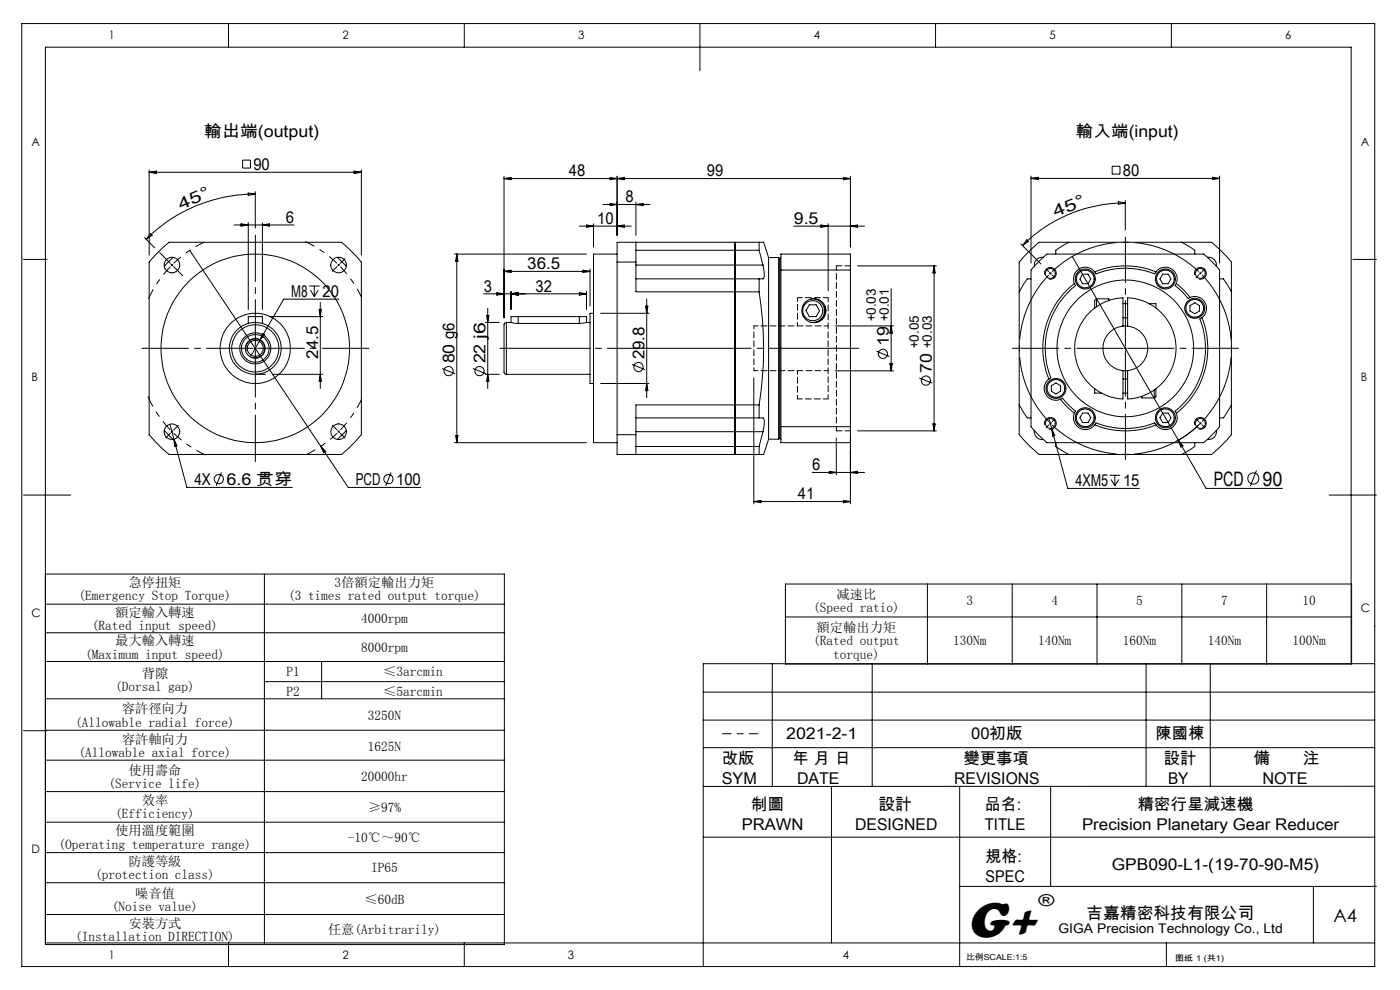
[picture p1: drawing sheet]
<svg xmlns="http://www.w3.org/2000/svg" width="297mm" height="210mm" viewBox="0 0 297 210" stroke-linecap="round" stroke-linejoin="round" font-family="sans-serif">
<g fill="none" stroke="#000" stroke-width=".21">
<path d="M4.6 5h287v200h-287zM48.5 5v5M98.5 5v5M148.5 5v10M198.5 5v5M248.5 5v5M31.6 36v18.1M31.6 36.5h45.1M31.6 36.5l1.6-.2v.5zM51.5 34h1.6v1.7h-1.6zM75.1 36.3l1.6 .2-1.6 .3zM76.7 36v18.1"/>
<path d="M106.9 37.9l1.5-.3v.5zM106.9 37.4v30M106.9 37.9h73.5M129.4 37.6l1.5 .3-1.5 .2zM130.9 37.4v12.5M130.9 37.9l1.5-.3v.5zM178.9 37.6l1.5 .3-1.5 .2zM180.4 37.4v15M218.7 37.8h40M218.7 37.4v18.4M218.7 37.8l1.5-.2v.5zM235.9 35.3h1.7v1.6h-1.7z"/>
<path d="M257.2 37.6l1.5 .2-1.5 .3zM258.7 37.4v18.4M5 55h5M30.7 50.4l2.1 2.2M31.9 49.5l.4 .4-1.3 .9zM33.7 53.4l2.2-2h36.6l2.7 2.5 1.5 1.7v36.6l-2.6 2.7-1.6 1.5h-36.6l-2.8-2.5-1.5-1.7v-36.6zM36.3 56l.4 .4M36.7 56l-.4 .4M36.8 54.6l-1.9 1.9M40.3 53.1l27.8 41.6M49.7 47.7h12.7M51.2 47.5l1.5 .2-1.5 .3z"/>
<path d="M52.6 40.9l1.6 .3-1.5 .2zM52.7 47.2v18.4M54.2 41.2a32.6 32.6 0 0 0-23.2 9.6M54.2 40.7v7.7M55.7 47.2v18.4M55.7 47.7l1.4-.2v.5zM71.6 54.6l1.8 1.9M96.4 53.9h28M96.9 53.9v40M96.9 53.9l.3 1.5h-.5zM106.9 57.6l1.5-.3v.5zM106.9 57.6h18.3"/>
<path d="M122.9 48h11M123.7 57.3l1.5 .3-1.5 .2zM124.4 47.7l1.5 .3-1.5 .2zM125.2 57.1v7.8M125.9 47.5v4.9M127.9 43.4h10M129.4 43.1l1.5 .3-1.5 .2zM130.9 48l1.5-.3v.5zM130.9 53.9h-5v40h5M130.9 55.6v36.6M130.9 55.6h4M134.9 42.9v7"/>
<path d="M134.9 43.4l1.5-.3v.5zM134.9 51.4v4.2M134.9 55.6v6.3h26.1M134.9 59.2h26.1M134.9 56.2h27M134.9 53.1h26.1M155.9 51.4v45M161 59.2v2.7M161 53.1l.9 3.1M161 51.4v1.7M161 51.4h1l1.1 3.2M161 51.4h-30.1v4.2"/>
<path d="M161.9 56.2a4.3 4.3 0 0 1 0 2.9l-.9 .1M163.1 54.6v38.6M163.1 54.6h2.1M165.2 54.6v38.6M165.2 54.6l.2 .3M165.4 54.9v38M165.7 57.3v-3.4h14.7v3.4M165.7 54.6l-.3 .3M165.7 57.3h14.7M165.7 57.3v33.2M168.4 48h15M174.2 47.7l1.5 .3-1.5 .2z"/>
<path d="M175.7 47.5v14.2M180.4 48l1.5-.3v.5zM180.4 57.3v33.2M181.9 56.4h16.7M198.2 56.4v35M198.2 56.4l.2 1.5h-.5zM216.6 51.7l4.2 4.3M217.8 50.9l.4 .3-1.3 .9zM218.7 59.2h-.8l-1.7 2.7M220.3 55.5l1.8-1.6h33.2l2.7 2.5 .7 .9v33.2l-2.4 2.6-1 .8h-33.2l-2.2-2-1.2-1.4v-33.2zM221.3 54.6a1.64 1.64 0 0 0-1.9 1.9M221.6 58.3a1.26 1.26 0 0 1 1.1-1.6 1.26 1.26 0 0 1 1.4 1.4 1.26 1.26 0 0 1-1.6 1.1"/>
<path d="M222.6 57.8l.4 .4M223 57.8l-.4 .4M226.7 51.4l-2.7 1.7v.8M226.7 51.4h24M226.7 51.4h-6.2l-2.8 2.5-1.5 1.7v6.3M227.5 54.4l22.5 39M229.7 58.2h1.1l.6 1-.6 1h-1.1l-.6-1zM232.2 57.7a2.5 2.5 0 0 0-3.2-.7 2.5 2.5 0 0 0-1.1 3.1M232.2 57.7a17.2 17.2 0 0 1 13.1 0M232.2 57.7l.2 .3a18 18 0 0 1 12.6 0l.3-.3M237.2 42.8l1.5 .2-1.5 .3zM238.7 43a30.9 30.9 0 0 0-21.8 9.1"/>
<path d="M238.7 42.5v6.3M245.3 57.7a2.5 2.5 0 0 1 3.2-.7 2.5 2.5 0 0 1 1.1 3.1M246.7 58.2h1.1l.6 1-.6 1h-1.1l-.6-1zM250.7 51.4l2.8 1.7v.8M250.7 51.4h6.3l1.7 1.5 2.5 2.7v6.3M253.4 58.3a1.26 1.26 0 0 1 1.1-1.6 1.26 1.26 0 0 1 1.4 1.4 1.26 1.26 0 0 1-1.6 1.1M256.2 54.6a1.62 1.62 0 0 1 1.8 1.9M258.7 59.2h.8l1.7 2.7M287 55h5M52.2 74.4a2 2 0 0 1 1.8-2.5 2 2 0 0 1 2.1 2.2 2 2 0 0 1-2.5 1.7M52.7 68.6v-1.4h3v1.4M54.2 79.4h2.1"/>
<path d="M55.1 72.2l-1.9 3.4M55.7 70.8l.4 .2-1 1.2zM57.1 67.2h11.3M57.8 79.4h10.6M65.6 60.7h2.2M65.9 61.6l.8 1.3M66.7 60.7v2.2M67.5 61.6l-.8 1.3M67.7 65.6h.5l-.3 1.6zM67.9 64.2v18.2M67.9 79.4l.3 1.5h-.5zM71.9 63.5h-11.7l-5.1 8.7"/>
<path d="M93.8 78.2l2.8 1.1M100.3 78.2l2.8 1.1M102.6 62.3h21.8M103 79.4h2.9M103 68.4h2.9M103.2 66.9h.5l-.2 1.5zM103.5 79.4l.2 1.5h-.5zM103.5 65.4v17M105.4 62.1l1.5 .2-1.5 .3zM107.4 68.4l-.3 .1-.2 .3v10.2l.2 .3 .3 .1M107.4 68.4v11M107.4 79.4h17.8"/>
<path d="M108.4 61.8v3.8M108.4 62.3l1.5-.2v.5zM108.4 68.4l1.5 .2M109.9 67.2h-1.5v1.2h-1M109.9 67.2h13M109.9 67.2v1.4M109.9 68.6h13M122.9 62.1l1.5 .2-1.5 .3zM122.9 67.2h1.5v1.2h.8M122.9 67.2v1.4M124.4 68.4l-1.5 .2M124.4 61.8v3.8"/>
<path d="M125.9 66.5h-.7v14.8h.7M127.4 66.5h10.3M134.1 77.3l2.7 1.1M136.9 64.9h.5l-.2 1.6zM137.2 63.5v20.8M161 61.9a76 76 0 0 1 0 24M171.7 64.7h1.4l.7 1.2-.7 1.3h-1.4l-.7-1.3zM172 63.4a2.5 2.5 0 0 1 2.9 2.5 2.5 2.5 0 0 1-2.9 2.5M173.7 63.7h.3M175 65a2.92 2.92 0 0 1-1.5 3.3M177.2 69.1h12.3M177.2 78.7h12.3"/>
<path d="M185.9 74.5l2.8 1.1M188.8 77.1h.5l-.2 1.6zM189.1 61.2v17.5M189.1 69.1l.2 1.6h-.5zM216.2 61.9v24M227.9 60.1a17.5 17.5 0 0 0-5.4 20.3M227.9 60.1l.2 .4a17.4 17.4 0 0 0-5.3 19.7l-.3 .2M232.6 63.4l-.4 .3v1.6M232.6 63.4h2.6v.3M232.6 63.4v1.7M238.2 69.2v-6a10.7 10.7 0 0 0-10.2 10.7 10.7 10.7 0 0 0 10.2 10.7v-6M238.2 69.2a4.8 4.8 0 0 0-4.2 4.7 4.8 4.8 0 0 0 4.2 4.7"/>
<path d="M238.2 78.6h1M238.2 69.2h1M238.2 64.4h1M238.2 67.4h1M239.2 69.2a4.8 4.8 0 0 1 4.3 4.7 4.8 4.8 0 0 1-4.3 4.7M239.2 69.2v-6a10.7 10.7 0 0 1 10.3 10.7 10.7 10.7 0 0 1-10.3 10.7v-6M243.8 64.4h1.4v.9M249.6 60.1l1.5 1.4 1.4 1.6M249.6 60.1l-.3 .5 1.5 1.3 1.3 1.4 .4-.2M252.4 64.8l1.1-.6 1 .6v1.2l-1 .6-1.1-.6zM252.5 63.1a2.5 2.5 0 0 1 3.1 1 2.5 2.5 0 0 1-.6 3.3M255 67.4a17.6 17.6 0 0 1-5.4 20.3"/>
<path d="M255 67.4l-.4 .2a17.4 17.4 0 0 1-5.3 19.7l.3 .4M261.2 61.9v24M34.9 91.3l1.9 1.9M36.1 90l.8 3.2M36.9 93.2l2.8 10.2h22.3M36.9 93.2l.6 1.4-.5 .1zM68.1 94.7l5.8 8.7h15.4M68.1 94.7l1 1.1-.4 .3zM73.4 91.3l-1.8 1.9M96.4 93.9h28M96.7 92.4h.5l-.3 1.5zM127.4 81.3h10.3"/>
<path d="M130.9 92.2v4.2h30.1M130.9 92.2h4M134.9 92.2v4.2M134.9 88.6h26.1M134.9 91.6h27M134.9 94.7h26.1M137.2 81.3l.2 1.6h-.5zM159.9 80.1v26.8M161 94.7v1.7M161 88.6h.9a3.5 3.5 0 0 1 0 3M161 85.9v2.7M161 85.9h-26.1v6.3"/>
<path d="M161.9 91.6l-.9 3.1M163.1 93.2l-1.1 3.2h-1M163.1 93.2h2.1M165.4 92.9l-.2 .3M165.4 92.9l.3 .3M165.7 90.5v3.4h14.7v-3.4M165.7 90.5h14.7M175.9 100l1.5 .2-1.5 .3zM177.4 92.9v7.8M180.4 92.9v14M181.9 91.4h16.7M195 80.2l2.8 1.1"/>
<path d="M197.9 89.9h.5l-.2 1.5zM216.2 85.9l1.7 2.7h.8M216.2 85.9v6.3l1.5 1.7 2.8 2.5h6.2M219.4 91.3a1.64 1.64 0 0 0 1.9 1.9M221.6 90.1a1.26 1.26 0 0 1 1.1-1.6 1.26 1.26 0 0 1 1.4 1.4 1.26 1.26 0 0 1-1.6 1.1M222.5 80.4a2.49 2.49 0 0 0-.6 3.2 2.49 2.49 0 0 0 3.1 1.1M222.5 88.6l.6 2.4M223 81.8l1-.6 1 .6v1.2l-1 .6-1-.6zM223.1 91l3.4 12.6h15.2M223.1 91l.7 1.4-.5 .1zM224 93.9v.8l2.7 1.7M225 84.7l1.3 1.6 1.6 1.4"/>
<path d="M225 84.7l.4-.2 1.3 1.4 1.5 1.3-.3 .5M226.7 96.4h24M227.9 87.7a2.5 2.5 0 0 0 1.1 3.1 2.5 2.5 0 0 0 3.2-.7M229.7 87.6h1.1l.6 1-.6 1h-1.1l-.6-1zM232.2 90.1a17.2 17.2 0 0 0 13.1 0M232.2 90.1l.2-.3a18 18 0 0 0 12.6 0l.3 .3M232.2 82.5v.9h1.5M238.2 80.4h1M238.2 83.4h1M242.2 84.1v.3h2.7M244.9 82.7v1.7M245.2 82.5v1.7l-.3 .2"/>
<path d="M246.7 87.6h1.1l.6 1-.6 1h-1.1l-.6-1zM249.6 87.7a2.5 2.5 0 0 1-1.1 3.1 2.5 2.5 0 0 1-3.2-.7M250 93.4l5.9 10.2h16.2M250 93.4l1 1.2-.5 .2zM253.4 90.1a1.26 1.26 0 0 1 1.1-1.6 1.26 1.26 0 0 1 1.4 1.4 1.26 1.26 0 0 1-1.6 1.1M253.5 93.9v.8l-2.8 1.7M254.5 89.9l-.5 .5a19.8 19.8 0 0 1-4.4 3.2M258 91.3a1.62 1.62 0 0 1-1.8 1.9M261.2 85.9l-1.7 2.7h-.8M261.2 85.9v6.3l-2.5 2.7-1.7 1.5h-6.3M266.6 99.8l-1.4 3.4M5 105h10"/>
<path d="M47 100.2l-1.1 2.8M83 100.2l-1.2 2.8M159.9 106.4h20.5M159.9 106.4l1.5-.3v.5zM172.3 100.2h11.1M178.9 106.1l1.5 .3-1.5 .2zM180.4 100.2l1.5-.2v.5zM235.4 100.8h2.2M235.7 101.7l.8 1.3M236.5 100.8v2.2M237.3 101.7l-.8 1.3M282 105h10"/>
<path d="M9.6 128.2h97.4M9.6 134.2h97.4M9.6 121.8h97.4v78.6h-97.4v-190.4h277v130.8M56.1 121.8v78.6M166.6 123.9h120.1v17h-120.1zM166.6 130.9h120.1M196.7 123.9v17M214.7 123.9v17M232.7 123.9v17M250.7 123.9v17M268.7 123.9v17M5 155h5"/>
<path d="M9.6 140.3h97.4M9.6 148.2h97.4M9.6 154.9h97.4M56.1 144.6h50.9M68.2 140.3v7.9M149.2 152.7h142.4M149.2 146.8h142.4M149.2 158.6h142.4M163.8 140.8v26M185 140.8v26M243.1 140.8v26M256.8 140.8v26"/>
<path d="M291.6 140.8h-142.4v64.2M9.6 161.2h97.4M9.6 167.9h97.4M9.6 174.4h97.4M149.2 177.6h142.4M176.4 166.8v33.2M203.6 166.8v38.2M222.9 166.8v21.2M291.6 166.8h-142.4M9.6 180.9h97.4M9.6 187.2h97.4M9.6 194h97.4"/>
<path d="M203.6 188h88.4M278.6 188v12M9.6 200h282M48.5 200v5M98.5 200v5M247.4 200v5"/>
<circle cx="36.5" cy="56.2" r="1.65"/>
<circle cx="71.8" cy="56.2" r="1.66"/>
<circle cx="222.8" cy="58" r="1.06"/>
<circle cx="230.2" cy="59.2" r="2.13"/>
<circle cx="230.2" cy="59.2" r="1.87"/>
<circle cx="247.2" cy="59.2" r="2.13"/>
<circle cx="247.2" cy="59.2" r="1.87"/>
<circle cx="254.6" cy="58" r="1.06"/>
<circle cx="54.1" cy="73.9" r="7.5"/>
<circle cx="54.1" cy="73.9" r="5"/>
<circle cx="54.1" cy="73.9" r="5.5"/>
<circle cx="54.2" cy="73.9" r="3.3"/>
<circle cx="54.2" cy="73.9" r="2.1"/>
<circle cx="54.2" cy="73.9" r="20"/>
<circle cx="54.2" cy="73.9" r="1.69"/>
<circle cx="54.2" cy="73.9" r="2.94"/>
<circle cx="95.2" cy="78.7" r=".98"/>
<circle cx="101.7" cy="78.7" r=".98"/>
<circle cx="135.4" cy="77.8" r=".98"/>
<circle cx="172.4" cy="65.9" r="2.14"/>
<circle cx="172.7" cy="65.9" r="2.56"/>
<circle cx="187.3" cy="75.1" r=".99"/>
<circle cx="238.7" cy="73.9" r="14.5"/>
<circle cx="253.5" cy="65.4" r="1.88"/>
<circle cx="253.5" cy="65.4" r="2.12"/>
<circle cx="36.5" cy="91.6" r="1.65"/>
<circle cx="71.8" cy="91.6" r="1.66"/>
<circle cx="196.4" cy="80.7" r=".98"/>
<circle cx="222.8" cy="89.8" r="1.06"/>
<circle cx="224" cy="82.4" r="1.87"/>
<circle cx="224" cy="82.4" r="2.12"/>
<circle cx="230.2" cy="88.6" r="1.88"/>
<circle cx="230.2" cy="88.6" r="2.13"/>
<circle cx="247.2" cy="88.6" r="1.88"/>
<circle cx="247.2" cy="88.6" r="2.13"/>
<circle cx="254.6" cy="89.8" r="1.06"/>
<circle cx="46.4" cy="101.6" r=".99"/>
<circle cx="82.4" cy="101.6" r=".99"/>
<circle cx="265.9" cy="101.5" r="1.19"/>
</g>
<path d="M71.9 56.2l-.2-.2M71.9 56.2l.1 .2M254.7 58l-.2-.2M254.7 58l.1 .1M36.5 91.6l.2 .1M36.5 91.6l-.2-.2M71.9 91.6l.1-.2M71.9 91.6l-.2 .1M222.8 89.8l.2 .2M222.8 89.8l-.1-.2M254.7 89.8l.1-.2M254.7 89.8l-.2 .2" fill="none" stroke="#000" stroke-width=".21" stroke-dasharray="30.5 1.3 1.3 1.3" stroke-linecap="butt"/>
<path d="M222.5 58.3a22.5 22.5 0 0 0 0 31.1M254.3 57.6a22.5 22.5 0 0 0-31.1 0M223.2 90.1a22.5 22.5 0 0 0 31.1 0M255 89.4a22.5 22.5 0 0 0 0-31.1" fill="none" stroke="#000" stroke-width=".21" stroke-dasharray="30.5 1.3 1.3 1.3" stroke-dashoffset="15.2" stroke-linecap="butt"/>
<path d="M36.1 56.6a25 25 0 0 0-4.6 6.8" fill="none" stroke="#000" stroke-width=".21" stroke-dasharray="30.5 1.3 1.3 1.3" stroke-dashoffset="28.2" stroke-linecap="butt"/>
<path d="M36.9 55.9a25 25 0 0 1 6.4-4.5M72.2 56.6a25 25 0 0 1 4.5 6.5M72.2 91.2a25 25 0 0 0 4.5-6.5" fill="none" stroke="#000" stroke-width=".21" stroke-dasharray="30.5 1.3 1.3 1.3" stroke-dashoffset="28.4" stroke-linecap="butt"/>
<path d="M71.5 55.9a25 25 0 0 0-6.8-4.7M36.9 91.9a25 25 0 0 0 6.7 4.6" fill="none" stroke="#000" stroke-width=".21" stroke-dasharray="30.5 1.3 1.3 1.3" stroke-dashoffset="28.3" stroke-linecap="butt"/>
<path d="M71.5 91.9a25 25 0 0 1-6.3 4.4" fill="none" stroke="#000" stroke-width=".21" stroke-dasharray="30.5 1.3 1.3 1.3" stroke-dashoffset="28.5" stroke-linecap="butt"/>
<path d="M36.1 91.2a25 25 0 0 1-4.8-7.1" fill="none" stroke="#000" stroke-width=".21" stroke-dasharray="30.5 1.3 1.3 1.3" stroke-dashoffset="28.1" stroke-linecap="butt"/>
<path d="M182.2 73.9h-76.2" fill="none" stroke="#000" stroke-width=".21" stroke-dasharray="30.5 1.3 1.3 1.3" stroke-dashoffset="11.5"/>
<path d="M153.3 155.6h7.5" fill="none" stroke="#000" stroke-width=".21" stroke-dasharray="30.5 1.3 1.3 1.3" stroke-dashoffset="28.6"/>
<path d="M169.2 63.1h6.5M175.7 84.6h-6.5" fill="none" stroke="#000" stroke-width=".21" stroke-dasharray="1.3 .6" stroke-dashoffset=".2"/>
<path d="M169.2 63.1v6M169.2 78.6v6" fill="none" stroke="#000" stroke-width=".21" stroke-dasharray="1.3 .6" stroke-dashoffset=".5"/>
<path d="M159.9 78.6h15.8M175.7 69.1h-15.8M175.7 84.6v-21.5" fill="none" stroke="#000" stroke-width=".21" stroke-dasharray="1.3 .6" stroke-dashoffset=".4"/>
<path d="M159.9 78.6v-9.5" fill="none" stroke="#000" stroke-width=".21" stroke-dasharray="1.3 .6" stroke-dashoffset=".6"/>
<path d="M180.4 56.4h-3M177.4 91.4h3" fill="none" stroke="#000" stroke-width=".21" stroke-dasharray="1.3 .6" stroke-dashoffset=".1"/>
<path d="M177.4 91.4v-35" fill="none" stroke="#000" stroke-width=".21" stroke-dasharray="1.3 .6" stroke-dashoffset=".3"/>
<g fill="none" stroke="#000" stroke-width=".21" stroke-dasharray="30.5 1.3 1.3 1.3">
<path d="M36.1 55.9l-2.2-2.3M36.8 56.6l2 1.9M71.5 56.6l-1 .9M71.9 56.2l.1-.2M71.9 56.2l-.2 .2M72.2 55.9l1-1M222.5 57.6l-.6-.5M223.2 58.3l.6 .6M254.3 58.3l-.6 .6M254.7 58l.1-.2M254.7 58l-.2 .1M255 57.6l.6-.5"/>
<path d="M54.2 73.9v-.3M54.2 73.9h-.3M54.2 73.9v.2M54.2 73.9h.2M238.7 73.9v-.3M238.7 73.9h-.2M238.7 73.9v.2M238.7 73.9h.3M36.1 91.9l-.9 1M36.5 91.6l-.2 .1M36.5 91.6l.2-.2M36.8 91.2l1-1"/>
<path d="M71.5 91.2l-1-1M71.9 91.6l.1 .1M71.9 91.6l-.2-.2M72.2 91.9l1 1M222.5 90.1l-.6 .6M222.8 89.8l-.1 .2M222.8 89.8l.2-.2M223.2 89.4l.6-.5M254.3 89.4l-.6-.5M254.7 89.8l.1 .2M254.7 89.8l-.2-.2M255 90.1l.6 .6"/>
</g>
<path d="M238.7 73.4v-23.1M238.7 74.4v23.1" fill="none" stroke="#000" stroke-width=".21" stroke-dasharray="30.5 1.3 1.3 1.3" stroke-dashoffset="20.8"/>
<path d="M53.7 73.9h-23.6M54.2 73.4v-23.5M54.2 74.4v23.5M54.7 73.9h23.6M238.2 73.9h-23.4" fill="none" stroke="#000" stroke-width=".21" stroke-dasharray="30.5 1.3 1.3 1.3" stroke-dashoffset="20.6"/>
<path d="M239.2 73.9h23.5" fill="none" stroke="#000" stroke-width=".21" stroke-dasharray="30.5 1.3 1.3 1.3" stroke-dashoffset="20.7"/>
<text font-size="11" x="205.1" y="198.7">G+</text>
<g font-size="4.2">
<text x="257.5" y="103">PCD</text>
<text x="267.9" y="103">90</text>
</g>
<text font-size="3.9" x="282.9" y="195.5">A4</text>
<g font-size="3.5">
<text x="43.3" y="29">輸出端(output)</text>
<text x="228.3" y="29">輸入端(input)</text>
<text x="53.8" y="36">90</text>
<text x="120.7" y="37.4">48</text>
<text x="150" y="37.4">99</text>
<text x="238.2" y="37.3">80</text>
<text x="38.3" y="44.5" transform="rotate(-22 38.3 44.5)">4 5 °</text>
<text x="60.6" y="47.2">6</text>
<text x="126.7" y="47.5">10</text>
<text x="132.7" y="42.9">8</text>
<text x="168.4" y="47.5">9.5</text>
<text x="223.9" y="46" transform="rotate(-22 223.9 46)">4 5 °</text>
<text x="111.9" y="57">36.5</text>
<text x="61.8" y="62.9">M8</text>
<text x="68.4" y="62.9">20</text>
<text x="102.6" y="61.8">3</text>
<text x="113.6" y="61.8">32</text>
<text x="67.5" y="76.1" transform="rotate(-90 67.5 76.1)">24.5</text>
<text x="96.4" y="77.1" transform="rotate(-90 96.4 77.1)">80 g6</text>
<text x="103" y="77.1" transform="rotate(-90 103 77.1)">22 j6</text>
<text x="136.7" y="76.2" transform="rotate(-90 136.7 76.2)">29.8</text>
<text x="188.6" y="73.4" transform="rotate(-90 188.6 73.4)">19</text>
<text x="197.7" y="79.1" transform="rotate(-90 197.7 79.1)">70</text>
<text x="172.3" y="99.7">6</text>
<text x="41.2" y="102.9">4X</text>
<text x="48.1" y="102.9">6.6 贯穿</text>
<text x="75.5" y="102.9">PCD</text>
<text x="84" y="102.9">100</text>
<text x="169.3" y="105.9">41</text>
<text x="228.1" y="103.1">4XM5</text>
<text x="238.3" y="103.1">15</text>
<text x="220.3" y="192.2">®</text>
<text x="230.5" y="194.8">吉嘉精密科技有限公司</text>
</g>
<g font-size="3.4">
<text x="166.8" y="156.8">2021-2-1</text>
<text x="206" y="156.8">00初版</text>
<text x="245.2" y="156.8">陳國棟</text>
<text x="153.1" y="162.1">改版</text>
<text x="153.1" y="166.4">SYM</text>
<text x="168.1" y="162.1">年 月 日</text>
<text x="169.1" y="166.4">DATE</text>
<text x="202.4" y="166.4">REVISIONS</text>
<text x="204.4" y="162.1">變更事項</text>
<text x="246.9" y="162.1">設計</text>
<text x="247.8" y="166.4">BY</text>
<text x="265.9" y="162.1">備</text>
<text x="267.8" y="166.4">NOTE</text>
<text x="276.4" y="162.1">注</text>
<text x="159.3" y="171.8">制圖</text>
<text x="186.3" y="171.8">設計</text>
<text x="208.9" y="171.8">品名:</text>
<text x="241.3" y="171.8">精密行星減速機</text>
<text x="157.4" y="176.1">PRAWN</text>
<text x="181.4" y="176.1">DESIGNED</text>
<text x="208.9" y="176.1">TITLE</text>
<text x="229.5" y="176.1">Precision Planetary Gear Reducer</text>
<text x="209.1" y="182.9">規格:</text>
<text x="235.9" y="184.5">GPB090-L1-(19-70-90-M5)</text>
<text x="209.1" y="187.2">SPEC</text>
</g>
<g font-size="2.8">
<text x="185.8" y="68.2" transform="rotate(-90 185.8 68.2)">+0.03</text>
<text x="188.6" y="68.2" transform="rotate(-90 188.6 68.2)">+0.01</text>
<text x="194.9" y="73.9" transform="rotate(-90 194.9 73.9)">+0.05</text>
<text x="197.7" y="73.9" transform="rotate(-90 197.7 73.9)">+0.03</text>
<text x="27.2" y="124.6">急停扭矩</text>
<text x="71" y="124.6">3倍額定輸出力矩</text>
<text x="16.7" y="127.4">(Emergency Stop Torque)</text>
<text x="24.4" y="130.8">額定輸入轉速</text>
<text x="61.1" y="127.4">(3 times rated output torque)</text>
<text x="172.5" y="129.8">(Speed ratio)</text>
<text x="177.5" y="127">减速比</text>
<text x="205" y="128.4">3</text>
<text x="223" y="128.4">4</text>
<text x="241" y="128.4">5</text>
<text x="259" y="128.4">7</text>
<text x="276.3" y="128.4">10</text>
<text x="19.5" y="133.6">(Rated input speed)</text>
<text x="24.4" y="136.9">最大輸入轉速</text>
<text x="76.6" y="132.2">4000rpm</text>
<text x="172.5" y="136.9">(Rated output</text>
<text x="173.2" y="134">額定輸出力矩</text>
<text x="202.2" y="136.9">130Nm</text>
<text x="220.2" y="136.9">140Nm</text>
<text x="238.2" y="136.9">160Nm</text>
<text x="256.2" y="136.9">140Nm</text>
<text x="274.2" y="136.9">100Nm</text>
<text x="18.1" y="139.7">(Maximum input speed)</text>
<text x="30.1" y="143.9">背隙</text>
<text x="60.8" y="143.5">P1</text>
<text x="76.6" y="138.3">8000rpm</text>
<text x="81.3" y="143.5">≤3arcmin</text>
<text x="176.7" y="139.7">torque)</text>
<text x="24.4" y="146.7">(Dorsal gap)</text>
<text x="60.8" y="147.6">P2</text>
<text x="81.3" y="147.6">≤5arcmin</text>
<text x="16" y="154.1">(Allowable radial force)</text>
<text x="25.8" y="151.3">容許徑向力</text>
<text x="78" y="152.7">3250N</text>
<text x="16.7" y="160.7">(Allowable axial force)</text>
<text x="25.8" y="157.8">容許軸向力</text>
<text x="78" y="159.2">1625N</text>
<text x="23" y="167.2">(Service life)</text>
<text x="27.2" y="164.4">使用壽命</text>
<text x="76.6" y="165.8">20000hr</text>
<text x="24.4" y="173.6">(Efficiency)</text>
<text x="30.1" y="170.7">效率</text>
<text x="78" y="172.2">≥97%</text>
<text x="24.4" y="177.2">使用溫度範圍</text>
<text x="73.8" y="178.6">-10℃～90℃</text>
<text x="12.4" y="180">(Operating temperature range)</text>
<text x="27.2" y="183.6">防護等級</text>
<text x="78.7" y="185.1">IP65</text>
<text x="20.2" y="186.5">(protection class)</text>
<text x="28.7" y="190.4">噪音值</text>
<text x="77.3" y="191.8">≤60dB</text>
<text x="23.7" y="193.2">(Noise value)</text>
<text x="27.2" y="196.8">安裝方式</text>
<text x="224.5" y="197.8">GIGA Precision Technology Co., Ltd</text>
<text x="16" y="199.6">(Installation DIRECTION)</text>
<text x="69.6" y="198.2">任意(Arbitrarily)</text>
</g>
<g font-size="2.5">
<text x="23.1" y="8.4">1</text>
<text x="72.7" y="8.4">2</text>
<text x="122.7" y="8.4">3</text>
<text x="172.7" y="8.4">4</text>
<text x="222.7" y="8.4">5</text>
<text x="272.7" y="8.4">6</text>
<text x="6.7" y="30.9">A</text>
<text x="288.7" y="30.9">A</text>
<text x="6.7" y="80.9">B</text>
<text x="288.7" y="80.9">B</text>
<text x="6.7" y="130.9">C</text>
<text x="288.7" y="129.9">C</text>
<text x="6.7" y="180.9">D</text>
<text x="23.1" y="203.4">1</text>
<text x="72.7" y="203.4">2</text>
<text x="120.5" y="203.4">3</text>
<text x="178.8" y="203.4">4</text>
</g>
<g font-size="1.7">
<text x="204.9" y="203.7">比例SCALE:1:5</text>
<text x="249.3" y="203.8">图纸 1 (共1)</text>
</g>
</svg>
